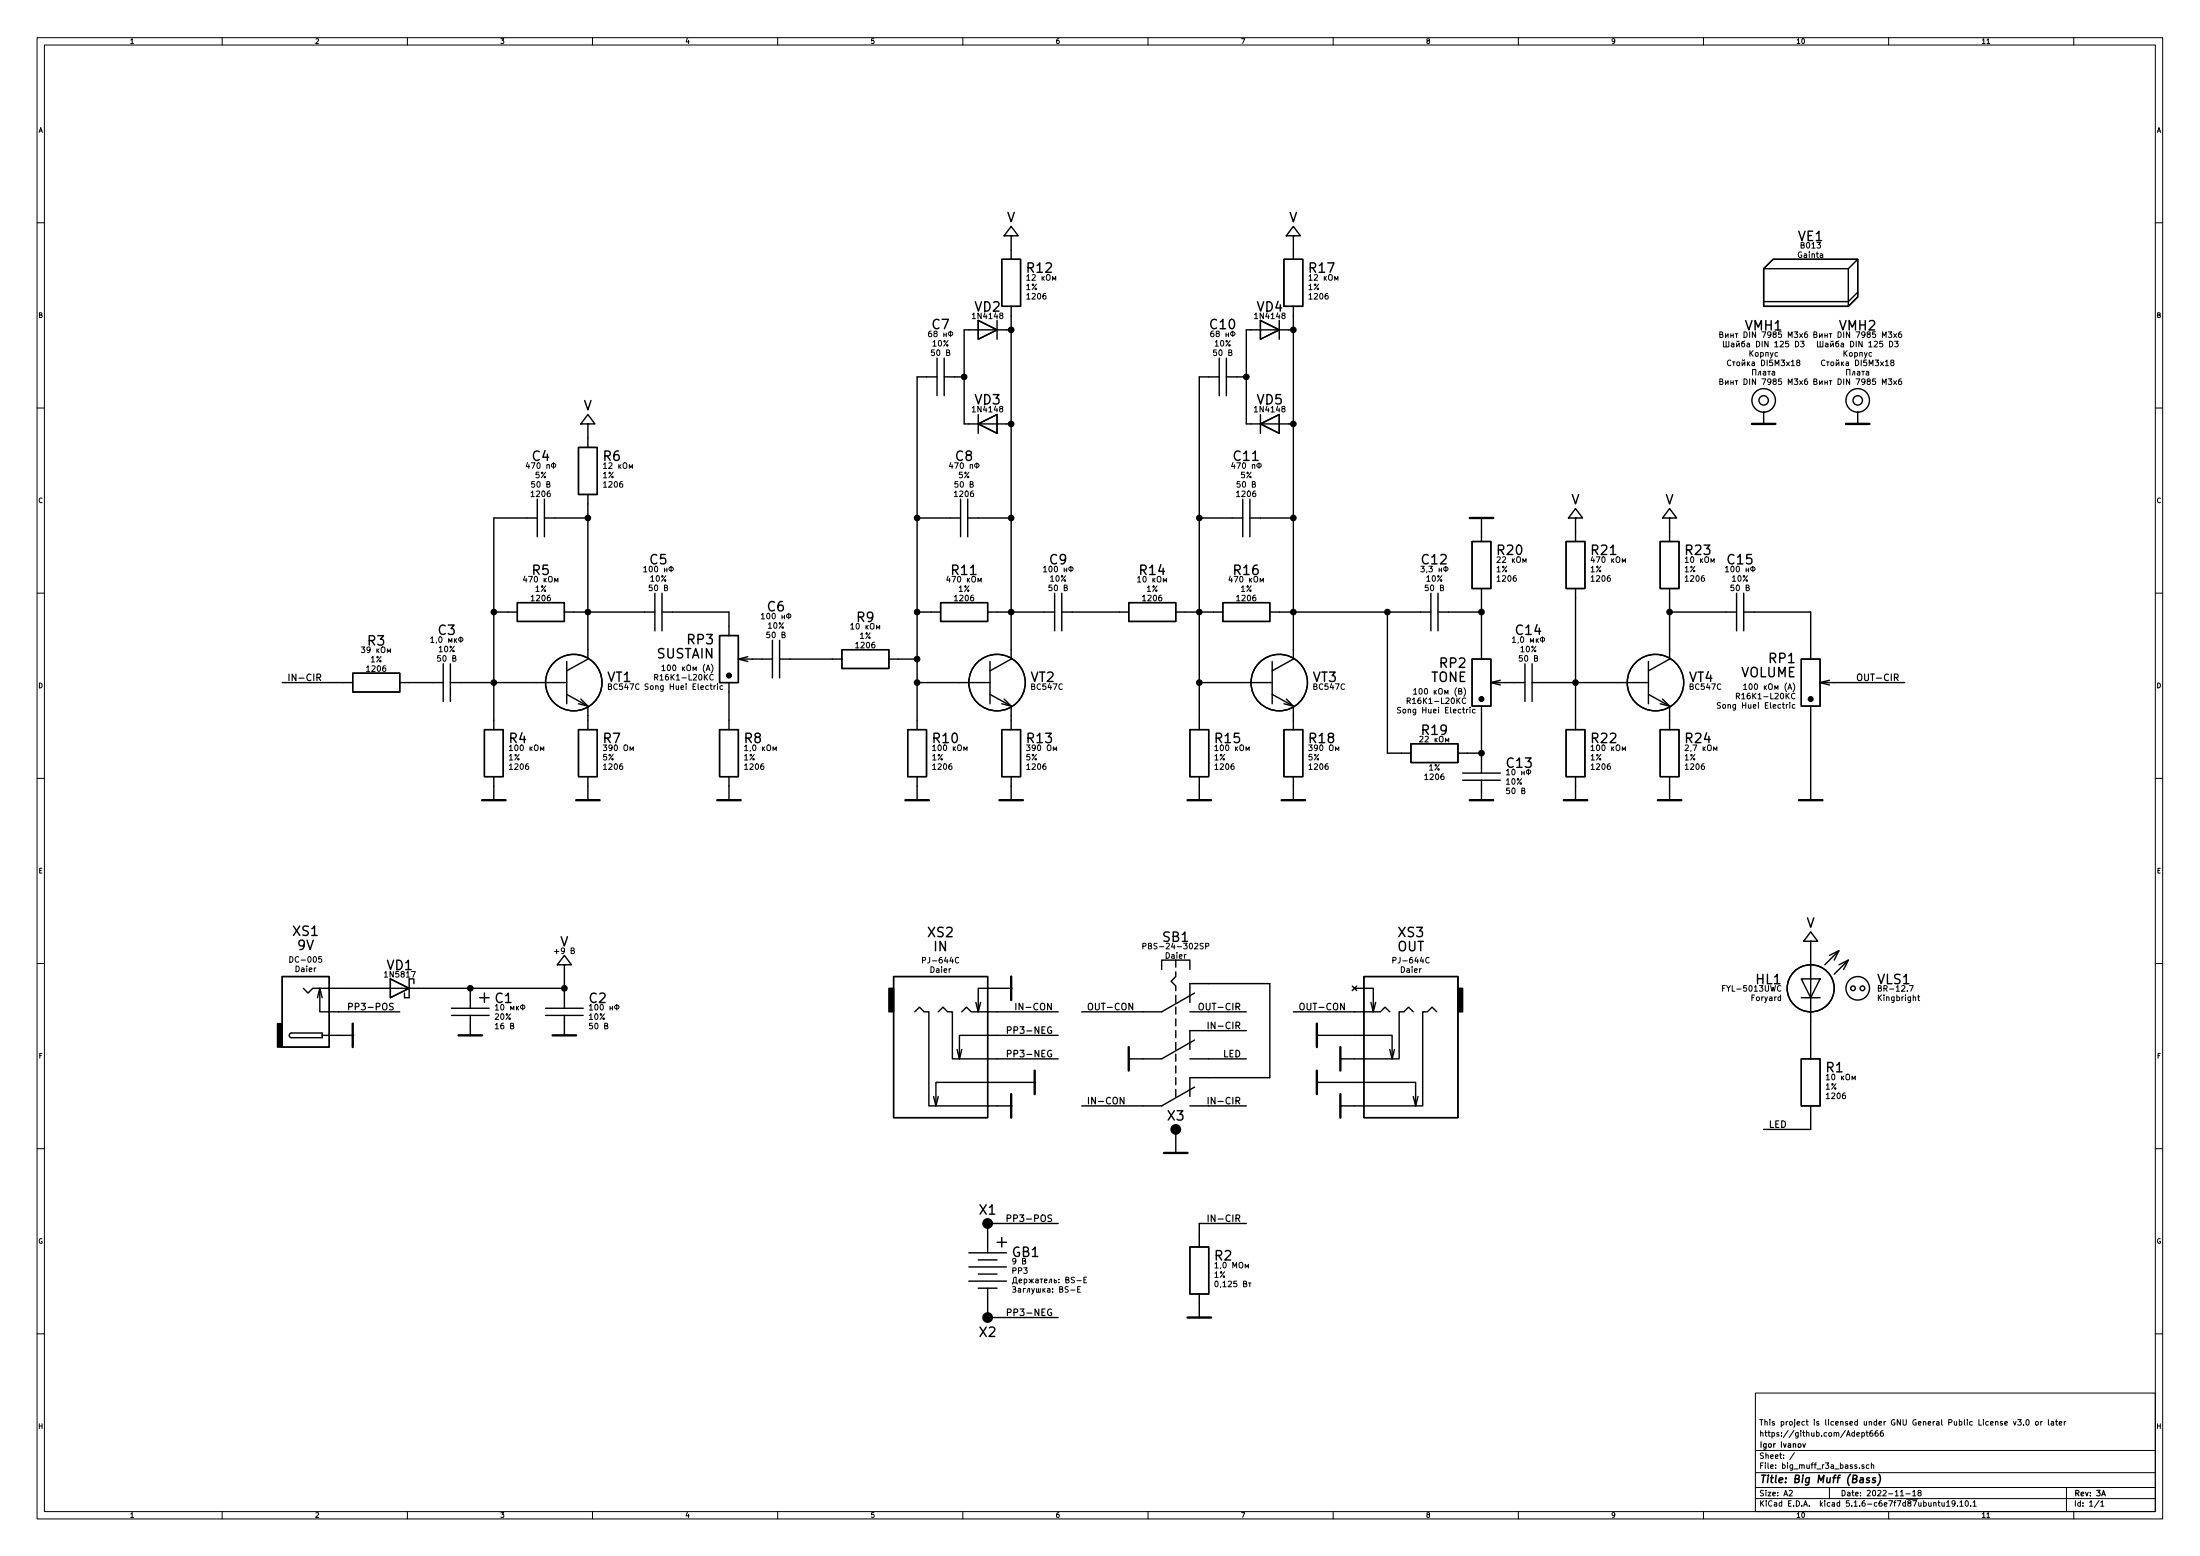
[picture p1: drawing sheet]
<svg xmlns="http://www.w3.org/2000/svg" width="594mm" height="420mm" viewBox="0 0 594 420" stroke-linecap="round" stroke-linejoin="round" font-family="sans-serif">
<g fill="none" stroke="#000" stroke-width=".27">
<path d="M10 10.2h574v400h-574zM12 12.2h570v396h-570zM60 10.2v2M110 10.2v2M160 10.2v2M210 10.2v2M260 10.2v2M310 10.2v2M360 10.2v2M410 10.2v2M460 10.2v2M510 10.2v2"/>
<path d="M536.5 11.8h.8M560 10.2v2M10 60.2h2M277.3 74.6l.4-.4v1.5M277.3 75.7h.8M278.7 74.3l.6-.1 .3 .4-1 1.1h1M282.6 74.4l.3-.2 .6 .2 .1 .8a.51 .51 0 0 1-.5 .5 .51 .51 0 0 1-.6-.5zM284.2 75.7v-1l.5 .8 .4-.8v1M353.5 74.6l.4-.4v1.5M353.5 75.7h.8M354.9 74.3l.6-.1 .3 .4-1 1.1h1M358.8 74.4l.3-.2 .6 .2 .1 .8a.51 .51 0 0 1-.5 .5 .51 .51 0 0 1-.6-.5z"/>
<path d="M360.4 75.7v-1l.5 .8 .4-.8v1M582 60.2h2M251.5 89.4l-.5 .1-.2 .3-.1 .8 .3 .3 .5-.1v-.8h-.5l-.3 .3M252.3 94.5h-.7l-.1 .7 .7-.1 .1 .8-.2 .1-.6-.1M253.1 94.6l.2-.1a.81 .81 0 0 1 .5 .7 .81 .81 0 0 1-.5 .8l-.4-.6zM254.9 90.4h.6M255.5 89.9v1M255.6 95.2l.7-.1v-.5l-.7-.1v1.5h.6l.3-.5-.4-.3M256.7 89.4v1.5M327.7 89.4l-.5 .1-.2 .3-.1 .8 .3 .3 .5-.1v-.8h-.5l-.3 .3M328.5 94.5h-.7l-.1 .7 .7-.1 .1 .8-.2 .1-.6-.1M329.3 94.6l.2-.1a.81 .81 0 0 1 .5 .7 .81 .81 0 0 1-.5 .8l-.4-.6z"/>
<path d="M331.1 90.4h.6M331.7 89.9v1M331.8 95.2l.7-.1v-.5l-.7-.1v1.5h.6l.3-.5-.4-.3M332.9 89.4v1.5M464.4 90.3l.7-.1v-.5l-.7-.1v1.5h.6l.3-.5-.4-.3M465.4 92.1v1.6h1.5v-1.6M465.9 90.1v1l.7-1v1M466.1 92.1v1.6M467.4 97.3a.68 .68 0 0 0-1 .7 .68 .68 0 0 0 1 .6M467.4 90.6h.6M467.4 90.1v1M467.6 92.7h.5l.1 1"/>
<path d="M467.8 97.7h.8M468 90.1v1M468.2 97.7v1M468.2 93l-.7 .3 .2 .4 .5-.1M468.9 92.7v1l.8-1v1M469 92.1l.2 .2 .4-.2M469.1 97.9h.6l-.1 .8-.5-.1zM470.4 97.7v1l.8-1v1M470.5 97.1l.2 .2 .4-.2M471.1 92.1l-.6 .2-.2 .2 .1 1 .6 .1v-.8h-.7M472.5 94.7v1.5M472.7 95.3l.7 .9"/>
<path d="M473.4 94.7l-.9 .8M474.1 95.3h.6l-.1 .8h-.5zM475.4 95.3l.5-.1 .3 .3-.2 .6h-.6M475.4 95.2v1.5M476.8 96.2v-1h.7v1M478.1 95.2l.3 1M478.8 95.2l-.5 1.4-.2 .1M480 95.3l-.4-.1-.3 .3 .1 .6h.6M482.4 97.7l.8 1M483 92.1h-.8l-.1 .8 .8-.1 .1 .7-.3 .2-.6-.2M483.2 97.7l-.8 1M483.7 97.7l.4-.5v1.5"/>
<path d="M483.7 98.7h.9M484.5 89.6h.9l-.5 .6 .5 .1v.7l-.2 .1-.7-.1M484.8 92.1a.77 .77 0 0 1 .9 .8 .77 .77 0 0 1-.9 .8zM485.4 97.9l-.2-.3v-.3h.7v.5l-.5 .1-.2 .3 .2 .5h.5l.1-.3-.3-.5M486 90.1l.8 1M486.2 92.1h1l-.5 .6 .4 .2v.6l-.2 .2-.7-.2M486.8 90.1l-.8 1M488 89.6l-.5 .1-.2 1.1 .3 .3 .5-.1-.1-.8h-.4l-.3 .3M489.8 90.3l.7-.1v-.5l-.7-.1v1.5h.6l.3-.5-.4-.3M490.8 92.1v1.6h1.5v-1.6M491.3 90.1v1l.7-1v1M491.5 92.1v1.6"/>
<path d="M492.8 97.3a.68 .68 0 0 0-1 .7 .68 .68 0 0 0 1 .6M492.8 90.6h.6M492.8 90.1v1M493 92.7h.5l.1 1M493.2 97.7h.8M493.4 90.1v1M493.6 97.7v1M493.6 93l-.7 .3 .2 .4 .5-.1M494.3 92.7v1l.8-1v1M494.4 92.1l.2 .2 .4-.2M494.5 97.9h.6l-.1 .8-.5-.1zM495.8 97.7v1l.8-1v1"/>
<path d="M495.9 97.1l.2 .2 .4-.2M496.5 92.1l-.6 .2-.2 .2 .1 1 .6 .1v-.8h-.7M497.9 94.7v1.5M498.1 95.3l.7 .9M498.8 94.7l-.9 .8M499.5 95.3h.6l-.1 .8h-.5zM500.8 95.3l.5-.1 .3 .3-.2 .6h-.6M500.8 95.2v1.5M502.2 96.2v-1h.7v1M503.5 95.2l.3 1M504.2 95.2l-.5 1.4-.2 .1M505.4 95.3l-.4-.1-.3 .3 .1 .6h.6"/>
<path d="M507.8 97.7l.8 1M508.4 92.1h-.8l-.1 .8 .8-.1 .1 .7-.3 .2-.6-.2M508.6 97.7l-.8 1M509.1 97.7l.4-.5v1.5M509.1 98.7h.9M509.9 89.6h.9l-.5 .6 .5 .1v.7l-.2 .1-.7-.1M510.2 92.1a.77 .77 0 0 1 .9 .8 .77 .77 0 0 1-.9 .8zM510.8 97.9l-.2-.3v-.3h.7v.5l-.5 .1-.2 .3 .2 .5h.5l.1-.3-.3-.5M511.4 90.1l.8 1M511.6 92.1h1l-.5 .6 .4 .2v.6l-.2 .2-.7-.2M512.2 90.1l-.8 1M513.4 89.6l-.5 .1-.2 1.1 .3 .3 .5-.1-.1-.8h-.4l-.3 .3"/>
<path d="M10 110.2h2M464.4 103l.7-.1v-.5l-.7-.1v1.5h.6l.3-.5-.4-.3M465.9 102.8v1l.7-1v1M467.4 102.8v1M467.4 103.3h.6M468 102.8v1M473.3 101.3v-1.5h.8v1.5M474.7 101.3l.5-1h.2v1M476.2 100.3h.6v1M476.8 100.6l-.7 .3 .2 .4 .5-.1M477.3 100.3h.8M477.7 100.3v1"/>
<path d="M478.6 100.3h.5l.1 1M479.2 100.6l-.7 .3 .2 .4 .5-.1M484.5 102.3h.9l-.5 .6 .5 .1v.7l-.2 .1-.7-.1M486 102.8l.8 1M486.8 102.8l-.8 1M488 102.3l-.5 .1-.2 1.1 .3 .3 .5-.1-.1-.8h-.4l-.3 .3M489.8 103l.7-.1v-.5l-.7-.1v1.5h.6l.3-.5-.4-.3M491.3 102.8v1l.7-1v1M492.8 103.3h.6M492.8 102.8v1M493.4 102.8v1M498.7 101.3v-1.5h.8v1.5"/>
<path d="M500.1 101.3l.5-1h.2v1M501.6 100.3h.6v1M502.2 100.6l-.7 .3 .2 .4 .5-.1M502.7 100.3h.8M503.1 100.3v1M504 100.3h.5l.1 1M504.6 100.6l-.7 .3 .2 .4 .5-.1M509.9 102.3h.9l-.5 .6 .5 .1v.7l-.2 .1-.7-.1M511.4 102.8l.8 1M512.2 102.8l-.8 1M513.4 102.3l-.5 .1-.2 1.1 .3 .3 .5-.1-.1-.8h-.4l-.3 .3M582 110.2h2"/>
<path d="M142.4 124.9l-.3 1.1h.9M142.8 125.5v1M144.3 130h-.7l-.1 .8 .8-.1v.7l-.2 .2-.6-.2M145.1 130.2l.2-.2a.81 .81 0 0 1 .6 .8 .81 .81 0 0 1-.6 .8l-.3-.6zM147.7 126.5v-1h.6v1M147.7 130.8l.6-.1 .1-.5-.7-.2v1.6h.6l.2-.5-.3-.3M149.5 125v1.5M163 125.4l.4-.4v1.5M163 126.5h.8M164.4 125.1l.6-.1 .3 .4-1 1.1h1M168.3 125.2l.3-.2 .6 .2 .1 .8a.51 .51 0 0 1-.5 .5 .51 .51 0 0 1-.6-.5zM169.9 126.5v-1l.5 .8 .4-.8v1"/>
<path d="M256.7 124.9l-.3 1.1h.9M257.1 125.5v1M258.6 130h-.7l-.1 .8 .8-.1v.7l-.2 .2-.6-.2M259.4 130.2l.2-.2a.81 .81 0 0 1 .6 .8 .81 .81 0 0 1-.6 .8l-.3-.6zM262 126.5v-1h.6v1M262 130.8l.6-.1 .1-.5-.7-.2v1.6h.6l.2-.5-.3-.3M263.8 125v1.5M332.9 124.9l-.3 1.1h.9M333.3 125.5v1M334.8 130h-.7l-.1 .8 .8-.1v.7l-.2 .2-.6-.2M335.6 130.2l.2-.2a.81 .81 0 0 1 .6 .8 .81 .81 0 0 1-.6 .8l-.3-.6zM338.2 126.5v-1h.6v1"/>
<path d="M338.2 130.8l.6-.1 .1-.5-.7-.2v1.6h.6l.2-.5-.3-.3M340 125v1.5M141.7 155.6l-.3 1.1h.9M142.1 156.2v1M142.7 155.6h1.1l-.7 1.6M148.2 155.8l.3-.2a.53 .53 0 0 1 .6 .6v.5a.51 .51 0 0 1-.8 .4l-.2-.4zM149.8 157.2v-1l.4 .7 .4-.7v1M173.8 153.3l.5-.4v1.5M173.8 154.4h.9M176.1 158h-.7l-.1 .7 .7-.1 .1 .8-.2 .1-.6-.1M176.9 158.1l.2-.1a.81 .81 0 0 1 .5 .7 .81 .81 0 0 1-.5 .8l-.4-.6zM179.4 158.7l.7-.1v-.5l-.7-.1v1.5h.6l.3-.5-.4-.3"/>
<path d="M179.4 153.9h.7M180.1 153.4v1M181.2 152.9v1.5M256 155.6l-.3 1.1h.9M256.4 156.2v1M257 155.6h1.1l-.7 1.6M262.5 155.8l.3-.2a.53 .53 0 0 1 .6 .6v.5a.51 .51 0 0 1-.8 .4l-.2-.4zM264.1 157.2v-1l.4 .7 .4-.7v1M281.8 153.3l.4-.4v1.5M281.8 154.4h.9M284 158h-.7l-.1 .7 .8-.1v.8l-.2 .1-.6-.1M284.8 158.1l.2-.1a.81 .81 0 0 1 .6 .7 .81 .81 0 0 1-.6 .8l-.3-.6z"/>
<path d="M287.4 158.7l.6-.1 .1-.5-.7-.1v1.5h.6l.2-.5-.3-.3M287.4 153.9h.6M288 153.4v1M289.2 152.9v1.5M307.2 156.1l.4-.5v1.6M307.2 157.2h.9M308.8 155.8l.2-.2a.81 .81 0 0 1 .5 .8 .81 .81 0 0 1-.5 .8l-.4-.6zM312.5 155.8l.4-.2 .5 .2 .1 .9a.51 .51 0 0 1-.5 .5 .51 .51 0 0 1-.5-.5zM314.1 157.2v-1l.5 .7 .4-.7v1M332.2 155.6l-.3 1.1h.9M332.6 156.2v1M333.2 155.6h1.1l-.7 1.6"/>
<path d="M338.7 155.8l.3-.2a.53 .53 0 0 1 .6 .6v.5a.51 .51 0 0 1-.8 .4l-.2-.4zM340.3 157.2v-1l.4 .7 .4-.7v1M383.7 152.9h.9l-.5 .6 .5 .1v.7l-.3 .1-.6-.1M385.6 158h-.7l-.1 .7 .8-.1v.8l-.2 .1-.6-.1M386.4 158.1l.2-.1a.81 .81 0 0 1 .6 .7 .81 .81 0 0 1-.6 .8l-.3-.6zM388.6 153.9h.7M389 158.7l.6-.1 .1-.5-.7-.1v1.5h.6l.2-.5-.3-.3M389.3 153.4v1M390.4 152.9v1.5M404.3 150.5l.6-.1 .2 .4-.9 1.1h.9M405.7 150.5l.6-.1 .3 .4-1 1.1h1M409.6 150.6l.3-.2 .6 .2 .1 .8a.51 .51 0 0 1-.5 .5 .51 .51 0 0 1-.6-.5z"/>
<path d="M411.2 151.9v-1l.5 .8 .4-.8v1M430 150.3l-.4 1.1h1M430.4 150.9v1M431 150.4h1.1l-.7 1.5M436.5 150.6l.3-.2a.53 .53 0 0 1 .6 .5v.5a.51 .51 0 0 1-.8 .4l-.2-.4zM438.1 151.9v-1l.4 .8 .4-.8v1M455.1 150.8l.4-.4v1.5M455.1 151.9h.8M456.7 150.5l.2-.1a.81 .81 0 0 1 .5 .7 .81 .81 0 0 1-.5 .8l-.4-.6zM460.4 150.6l.3-.2 .6 .2 .1 .8a.51 .51 0 0 1-.5 .5 .51 .51 0 0 1-.6-.5zM462 151.9v-1l.5 .8 .4-.8v1M465.9 153.3l.5-.4v1.5"/>
<path d="M465.9 154.4h.9M468.2 158h-.7l-.1 .7 .7-.1 .1 .8-.2 .1-.6-.1M469 158.1l.2-.1a.81 .81 0 0 1 .5 .7 .81 .81 0 0 1-.5 .8l-.4-.6zM471.5 158.7l.7-.1v-.5l-.7-.1v1.5h.6l.3-.5-.4-.3M471.5 153.9h.7M472.2 153.4v1M473.3 152.9v1.5M10 160.2h2M97.6 174.7h.9l-.5 .6 .4 .1v.7l-.2 .1-.6-.1M99.9 175.3l-.2 .3h-.5v-.8l.5-.1 .2 .3-.2 1.1-.5 .1M103 174.9l.3-.2 .6 .2v.8a.51 .51 0 0 1-.5 .5 .51 .51 0 0 1-.5-.5zM104.6 176.2v-1l.4 .8 .5-.8v1"/>
<path d="M116.3 172.4l.4-.5v1.6M116.3 173.5h.9M117.9 173.4l-.1 .3M118.9 177h-.7l-.1 .7h.8v.7l-.2 .2-.6-.2M119.7 177.2l.2-.2a.81 .81 0 0 1 .6 .8 .81 .81 0 0 1-.6 .8l-.3-.6zM122.3 177.7h.6l.1-.5-.7-.2v1.6h.6l.2-.6-.3-.3M122.8 172.5v1M122.9 172.9l.4 .6M123.3 172.5l-.5 .5M124.4 171.9v1.6M180.3 179.7l.2-.1a.81 .81 0 0 1 .6 .7 .81 .81 0 0 1-.6 .8l-.3-.6zM190.3 179.3a1.78 1.78 0 0 0 0 2.4"/>
<path d="M192.1 179.3a1.7 1.7 0 0 1 0 2.4M205.6 166l.4-.4v1.5M205.6 167.1h.9M207.8 170.7h-.7l-.1 .7 .8-.1v.8l-.2 .1-.6-.1M208.6 170.8l.2-.1a.81 .81 0 0 1 .6 .7 .81 .81 0 0 1-.6 .8l-.3-.6zM211.2 171.4l.6-.1 .1-.5-.7-.1v1.5h.6l.2-.5-.3-.3M211.2 166.6h.6M211.8 166.1v1M213 165.6v1.5M229.7 168.8l.4-.5v1.6M229.7 169.9h.9M231.3 168.5l.2-.2a.81 .81 0 0 1 .5 .8 .81 .81 0 0 1-.5 .8l-.3-.6z"/>
<path d="M235.1 168.5l.3-.2 .6 .2v.9a.51 .51 0 0 1-.5 .5 .51 .51 0 0 1-.5-.5zM236.7 169.9v-1l.4 .7 .4-.7v1M408.4 172.4l.4-.5v1.6M408.4 173.5h.9M410 173.4l-.1 .3M411 177h-.7l-.1 .7h.8v.7l-.2 .2-.6-.2M411.8 177.2l.2-.2a.81 .81 0 0 1 .6 .8 .81 .81 0 0 1-.6 .8l-.3-.6zM414.4 177.7h.6l.1-.5-.7-.2v1.6h.6l.2-.6-.3-.3M414.9 172.5v1M415 172.9l.4 .6M415.4 172.5l-.5 .5M416.5 171.9v1.6"/>
<path d="M582 160.2h2M175 184.7h-.7l-.1 .5a.63 .63 0 0 1 .8 .8l-.8 .1M176.8 182.9l.7-.1 .1-.6-.8-.1v1.5M178.7 180l.5-.4v1.5M178.7 181.1h.9M190.7 181.1l.5-1.5 .5 1.5M190.9 180.7h.7M192.6 182.2a.68 .68 0 0 0-1 .7 .68 .68 0 0 0 1 .6M193.8 184.6v.2M193.8 185.2v1M195.1 185.2h-.4l-.3 .2 .2 .7h.5M378.2 191.1h-.7l-.1 .5a.63 .63 0 0 1 .8 .8h-.8"/>
<path d="M380 189.2h.7l.1-.6-.8-.1v1.5M381.7 186.4l.5-.5v1.5M381.7 187.4h.9M383.3 186l.2-.1a.81 .81 0 0 1 .6 .8 .81 .81 0 0 1-.6 .7l-.3-.5zM383.4 198.9l.6-.1 .3 .5-1 1h1M384.8 198.9l.6-.1 .3 .5-.9 1h.9M388.7 199l.4-.2 .5 .2 .1 .8a.51 .51 0 0 1-.5 .6 .51 .51 0 0 1-.5-.6zM393.3 185.7a1.7 1.7 0 0 0 0 2.3M393.9 186.6l.7-.1v-.5l-.7-.1v1.5h.6l.3-.5-.4-.3M395.3 185.7a1.78 1.78 0 0 1 0 2.3M395.8 188.6a.68 .68 0 0 0-1 .6 .68 .68 0 0 0 1 .6M397 191v.1"/>
<path d="M397 191.5v1M398.3 191.6l-.4-.1-.3 .3 .2 .6h.5M464.6 189.8h-.7l-.1 .5a.63 .63 0 0 1 .7 .8l-.8 .1M468.9 188l.7-.1 .1-.6-.8-.1v1.5M470.8 185.1l.5-.5v1.6M470.8 186.2h.9M472.4 184.8l.2-.2a.81 .81 0 0 1 .6 .8 .81 .81 0 0 1-.6 .8l-.3-.6zM482.4 184.4a1.78 1.78 0 0 0 0 2.4M482.8 186.2l.5-1.6 .5 1.6M483 185.7h.7M483.3 189.7v.2M483.3 190.2v1.1"/>
<path d="M484.2 184.4a1.7 1.7 0 0 1 0 2.4M484.7 187.3a.68 .68 0 0 0-1 .6 .68 .68 0 0 0 1 .7M484.7 190.3l-.4-.1-.3 .3 .1 .7h.6M10 210.2h2M137.5 201.6l.5-.4v1.5M137.5 202.7h.9M139.1 201.3l.3-.1a.81 .81 0 0 1 .5 .7 .81 .81 0 0 1-.5 .8l-.4-.6zM144.4 201.4l.3-.2a.53 .53 0 0 1 .6 .5v.5a.51 .51 0 0 1-.8 .4l-.2-.4zM146 202.7v-1l.4 .8 .4-.8v1M162.9 201.2h.9l-.5 .5 .5 .2v.6l-.3 .2-.6-.2M168.6 201.4l.2-.2a.53 .53 0 0 1 .7 .5v.5a.51 .51 0 0 1-.5 .5 .51 .51 0 0 1-.5-.5zM170.1 202.7v-1l.5 .8 .4-.8v1"/>
<path d="M201.1 201.6l.4-.4v1.5M201.1 202.7h.8M202.6 202.6l-.1 .3M207.2 201.4l.2-.2a.53 .53 0 0 1 .7 .5v.5a.51 .51 0 0 1-.5 .5 .51 .51 0 0 1-.5-.5zM208.7 202.7v-1l.5 .8 .4-.8v1M251.8 201.6l.5-.4v1.5M251.8 202.7h.9M253.4 201.3l.3-.1a.81 .81 0 0 1 .5 .7 .81 .81 0 0 1-.5 .8l-.4-.6zM258.7 201.4l.3-.2a.53 .53 0 0 1 .6 .5v.5a.51 .51 0 0 1-.8 .4l-.2-.4zM260.3 202.7v-1l.4 .8 .4-.8v1M277.2 201.2h.9l-.5 .5 .5 .2v.6l-.3 .2-.6-.2M282.9 201.4l.2-.2a.53 .53 0 0 1 .7 .5v.5a.51 .51 0 0 1-.5 .5 .51 .51 0 0 1-.5-.5z"/>
<path d="M284.4 202.7v-1l.5 .8 .4-.8v1M328 201.6l.5-.4v1.5M328 202.7h.9M329.6 201.3l.3-.1a.81 .81 0 0 1 .5 .7 .81 .81 0 0 1-.5 .8l-.4-.6zM334.9 201.4l.3-.2a.53 .53 0 0 1 .6 .5v.5a.51 .51 0 0 1-.8 .4l-.2-.4zM336.5 202.7v-1l.4 .8 .4-.8v1M353.4 201.2h.9l-.5 .5 .5 .2v.6l-.3 .2-.6-.2M359.1 201.4l.2-.2a.53 .53 0 0 1 .7 .5v.5a.51 .51 0 0 1-.5 .5 .51 .51 0 0 1-.5-.5zM360.6 202.7v-1l.5 .8 .4-.8v1M390.3 200.3v-1l.5 .8 .4-.8v1M406.8 208.1l.4-.4v1.5M406.8 209.2h.9"/>
<path d="M407.6 212.8h-.7l-.1 .7 .7-.1 .1 .8-.2 .1-.6-.1M408.4 212.9l.2-.1a.81 .81 0 0 1 .5 .8 .81 .81 0 0 1-.5 .7l-.3-.6zM410.9 208.7h.7M410.9 213.5l.7-.1 .1-.5-.8-.1v1.5h.6l.3-.5-.3-.3M411.6 208.2v1M412.7 207.7v1.5M429.6 201.6l.5-.4v1.5M429.6 202.7h.9M431.2 201.3l.3-.1a.81 .81 0 0 1 .5 .7 .81 .81 0 0 1-.5 .8l-.4-.6zM436.5 201.4l.3-.2a.53 .53 0 0 1 .6 .5v.5a.51 .51 0 0 1-.8 .4l-.2-.4zM438.1 202.7v-1l.4 .8 .4-.8v1M455.1 201.3l.5-.1 .3 .4-.9 1.1h.9"/>
<path d="M456.6 202.6l-.1 .3M461.2 201.4l.2-.2a.53 .53 0 0 1 .7 .5v.5a.51 .51 0 0 1-.5 .5 .51 .51 0 0 1-.5-.5zM462.7 202.7v-1l.5 .8 .4-.8v1M582 210.2h2M78.3 258.3a.77 .77 0 0 1 .8 .8 .77 .77 0 0 1-.8 .7zM86.8 258.3h-.7l-.1 .7 .7-.1 .1 .8-.2 .1-.6-.1M149.7 256.9h1.2M154.2 256.7l.8-.1v-.5l-.8-.1v1.5h.6l.3-.5-.4-.3M249.1 259.3l.7-.1 .1-.6-.8-.1v1.5M258.9 258.6a.68 .68 0 0 0-.9 .7 .68 .68 0 0 0 .9 .6M308.6 255.5l.7-.1 .1-.6-.8-.1v1.5M325.6 255.5l.7-.1 .1-.6-.8-.1v1.5"/>
<path d="M376.1 259.3l.8-.1v-.6l-.8-.1v1.5M385.9 258.6a.68 .68 0 0 0-.9 .7 .68 .68 0 0 0 .9 .6M10 260.2h2M133.8 271.6l.4-.4v1.5M133.8 276.7l.4-.4v1.5M133.8 272.7h.8M133.8 277.8h.8M135.4 271.3l.2-.1a.81 .81 0 0 1 .5 .8 .81 .81 0 0 1-.5 .7l-.4-.5zM135.9 276.3h-.3l-.3 .3-.1 .9 .3 .3 .5-.1-.1-.8h-.4l-.3 .3M137.9 277l.7-.1v-.5l-.7-.1v1.5h.6l.3-.5-.4-.3M139.5 271.7v1M139.6 272.2l.5 .5"/>
<path d="M140.1 271.7l-.6 .6M141.1 271.2v1.5M159.2 271.6l.4-.4v1.5M159.2 272.7h.8M159.9 276.3h-.7v.7l.7-.1v.8l-.2 .1-.5-.1M160.8 276.4l.2-.1a.81 .81 0 0 1 .5 .8 .81 .81 0 0 1-.5 .7l-.4-.6zM163.3 277l.7-.1v-.5l-.7-.1v1.5h.6l.3-.5-.4-.3M164.7 272.2h.7M165.4 271.7v1M166.5 271.2v1.5M465.2 266.8h.5M465.9 266.1h-.7v1.6"/>
<path d="M480.9 266.3a.68 .68 0 0 0-1 .6 .68 .68 0 0 0 1 .6M507.2 266.8l.7-.1v-.4l-.7-.2v1.6h.6l.3-.6-.4-.3M515.6 266.1h1l-.6 1.6M517.8 269.2h.6M518 268.7v1.3l.4 .2M582 260.2h2M493.2 290.5l.4-.4v1.5M493.2 291.6h.8M494.8 290.2l.2-.1a.81 .81 0 0 1 .5 .7 .81 .81 0 0 1-.5 .8l-.4-.6zM498.5 290.3l.3-.2 .6 .2 .1 .8a.51 .51 0 0 1-.5 .5 .51 .51 0 0 1-.6-.5zM500.1 291.6v-1l.5 .8 .4-.8v1M10 310.2h2"/>
<path d="M582 310.2h2M273.4 346.8v-.4h1.3v.4M273.5 347.5h.7v.3l-.2 .3 .3 .3-.3 .5h-.5M273.6 346.4l.1-1.2 .3-.3h.4v1.5M273.7 348.1h.3M274.3 340.4l-.3 .3h-.4l-.1-.8 .5-.1 .3 .3-.1 .8-.3 .4h-.3M275 348h.5l.1 .9M275.2 345.9l.7-.2-.1-.2-.4-.1-.2 .2 .1 .7h.5M275.6 348.3l-.7 .3 .2 .3h.5M276.1 340.5l.8-.1v-.5l-.8-.1v1.5h.6l.3-.5-.4-.3M276.6 345.5l.4-.1 .3 .3-.2 .6h-.5M276.6 345.4v1.5"/>
<path d="M276.9 347.9h-.5v1M277.3 348.9l.5-1h.2v1M277.9 345.4l.6 .6 .5-.6M278.4 345.9l-.5 .5M278.5 345.4v1M278.5 345.9l.5 .5M278.6 347.9l.4 1M279.3 347.9l-.5 1.4-.2 .1M279.7 345.5h.6v.9M280.3 345.7l-.7 .3 .2 .4 .5-.1M286.2 348.1l.7-.1v-.5l-.7-.1v1.5h.5l.3-.5-.3-.3M287.8 345.6l.7-.1v-.5l-.7-.1v1.5h.6l.3-.5-.4-.3"/>
<path d="M288.5 347.5h-.8v.5a.63 .63 0 0 1 .7 .8l-.8 .1M289.1 348.4h1.2M290.1 344.9h-.7l-.1 .6a.63 .63 0 0 1 .8 .7l-.8 .1M290.8 345.8h1.1M291 348.1h.5M291.7 347.4h-.7v1.5h.7M292.7 345.6h.5M293.4 344.9h-.7v1.5h.7M328.1 341.3l.4-.4v1.5M328.1 342.4h.8M328.2 346.1l.2-.2a.81 .81 0 0 1 .5 .8 .81 .81 0 0 1-.5 .8l-.3-.6zM329.6 342.3l-.1 .3"/>
<path d="M330.4 341l.2-.1a.81 .81 0 0 1 .5 .7 .81 .81 0 0 1-.5 .8l-.4-.6zM332.9 342.4v-1.5l.5 1.1 .5-1.1v1.5M334.7 341.1l.2-.2a.53 .53 0 0 1 .7 .5v.5a.51 .51 0 0 1-.5 .5 .51 .51 0 0 1-.5-.5zM335.8 346.7l.7-.2v-.4l-.7-.2v1.6h.6l.3-.5-.4-.3M336.2 342.4v-1l.5 .8 .4-.8v1M337.1 346.4h.7M337.5 346.4v1.1M10 360.2h2M474 376.2h108v32h-108zM582 360.2h2M474 397.7h108M474 391.7h108"/>
<path d="M484.6 392.2l-1.3 2M501.4 387.3l.7-.1v-.3l-.5-.1-.2 .2 .1 .7h.6M502.1 396.4v.1M502.8 386.9l.4-.1 .3 .3-.1 .6h-.6M502.8 386.8v1.5M503.3 395.6l-.3-.1-.2 .2v.3l.5 .1v.3h-.5M503.9 386.8h.6M504.1 386.3v1.3l.4 .2M504.7 395.6l-.4-.1-.3 .3v.6h.7M505.3 395.6h.6l.1 .9M505.3 395v1.5M505.6 386.3l-.4 .1-.2 .3-.1 .8 .3 .3 .5-.1-.1-.7-.4-.1-.3 .3"/>
<path d="M507 386.3l-.4 .1-.2 .3-.1 .8 .3 .3 .5-.1-.1-.7-.4-.1-.3 .3M508.5 386.3h-.3l-.4 .4-.1 .8 .4 .3 .4-.1v-.7l-.4-.1-.4 .3M541.4 384.3l.7-.1-.1-.3-.4-.1-.2 .2v.8h.6M543.7 383.8l.4 1 .3-1M544.9 383.3h.9l-.5 .6 .4 .1v.7h-.8M546.4 384.7v.1M547.2 383.5l.2-.2a.8 .8 0 0 1 .5 .8 .8 .8 0 0 1-.5 .7l-.3-.5zM549.7 384h.7v.7h-.7zM551.1 383.8v1M551.5 383.8l-.4 .3M553.1 383.3v1.3l.3 .2M553.9 383.9h.6l.1 .9"/>
<path d="M554.6 384.2l-.8 .3 .3 .3h.5M555.1 383.8h.5M555.3 383.3v1.3l.3 .2M556.1 384.3l.7-.1-.1-.3-.4-.1-.2 .2v.8h.6M557.4 383.8v1M557.9 383.8l-.5 .3M60 408.2v2M110 408.2v2M160 408.2v2M210 408.2v2M260 408.2v2M310 408.2v2"/>
<path d="M360 408.2v2M410 408.2v2M460 408.2v2M474 404.7h108M474 401.7h108M483.1 402.6l.6-.2 .3 .5-.9 1h.9M494 401.7v3M510 408.2v2M513.2 403.9h.8M514.7 403.4h1.1M516.5 402.9l.4-.5v1.5M516.5 403.9h.8"/>
<path d="M518.2 403.1l-.3-.3 .1-.2 .6-.1 .1 .4-.8 .5 .3 .5 .6-.3-.3-.5M522.2 405.9l.5-.1 .1 .9M523.3 405.7h.6M523.5 405.2v1.3l.4 .2M524.4 405.7l.1 .9h.5M525 405.7v1M525.7 405.7l.4-.5v1.5M525.7 406.7h.8M527.9 405.9l-.2 .3-.5-.1v-.7l.5-.2 .2 .3v.9l-.4 .3h-.3M528.6 406.6v.1M529.2 405.7l.5-.5v1.5M529.2 406.7h.9"/>
<path d="M530.8 405.4l.2-.2a.8 .8 0 0 1 .5 .8 .8 .8 0 0 1-.5 .7l-.3-.5zM532.2 406.6v.1M532.8 405.7l.4-.5v1.5M532.8 406.7h.9M536.5 409.7h.8M558 401.7v6.5M560 408.2v2M566.8 405.1l-1.2 2M567.3 405.7l.4-.5v1.5M567.3 406.7h.8"/>
<circle cx="256.7" cy="90.1" r=".57"/>
<circle cx="332.9" cy="90.1" r=".57"/>
<circle cx="149.5" cy="125.7" r=".56"/>
<circle cx="263.8" cy="125.7" r=".56"/>
<circle cx="340" cy="125.7" r=".56"/>
<circle cx="181.3" cy="153.6" r=".56"/>
<circle cx="289.2" cy="153.6" r=".56"/>
<circle cx="390.5" cy="153.6" r=".56"/>
<circle cx="473.4" cy="153.6" r=".56"/>
<circle cx="124.4" cy="172.7" r=".56"/>
<circle cx="213" cy="166.3" r=".56"/>
<circle cx="416.5" cy="172.7" r=".56"/>
<circle cx="412.8" cy="208.5" r=".57"/>
<circle cx="141.2" cy="272" r=".56"/>
<circle cx="166.6" cy="272" r=".56"/>
</g>
<g fill="none" stroke="#000" stroke-width=".3">
<path d="M85.6 182.9h.8l.2-.3-.1-.4-.9-.2v1.8M86 182.9l.6 .9M501.6 182.3l.4-.3 .5 .1a1.11 1.11 0 0 1-.2 1.7 .59 .59 0 0 1-.7-.6zM94.2 271.8h.8l.2-.3-.1-.4-.9-.2v1.8M272 278.2l.9-.1 .1-.7-1-.1v1.7M274.3 270.9v1.8M305.9 270.9v1.8l-1-1.8v1.8M323.8 271.2l.4-.3 .5 .1a1.11 1.11 0 0 1-.2 1.7 .59 .59 0 0 1-.7-.6zM326.2 276v1.8M363 270.9v1.8l-1-1.8v1.8M272 284.5h.9l.1-.7-1-.2v1.8M303.5 296.3v1.8l-1-1.8v1.8"/>
<path d="M326.2 296.3v1.8M272 329l.8-.1 .2-.2-.1-.5-.9-.1v1.7M326.2 328.1v1.7M272 354.4l.9-.1 .1-.7-1-.1v1.7M486.8 389.8l.4 1 .3-1M567.5 403.9l.5-1.5 .5 1.5"/>
</g>
<path d="M504.9 399.1l-.5-.1-.3 .3v.3l.7 .2-.1 .4h-.8M506.5 399.1l-.5-.1-.3 .3v.3l.7 .2-.1 .4h-.7M507.4 398.1a2.31 2.31 0 0 1-.4 3" fill="none" stroke="#000" stroke-width=".41"/>
<g fill="none" stroke="#000" stroke-width=".38">
<path d="M270.5 70h5.1v12.7h-5.1zM273 61.1l2 2.6h-3.9zM273 63.7v6.3M346.7 70h5.1v12.7h-5.1zM349.2 61.1l2 2.6h-3.9zM349.2 63.7v6.3M476.2 72.6l2.6-2.6h22.8v10.2l-2.5 2.5h-22.9zM476.2 72.6h22.9M499.1 72.6v10.1M501.6 78.9l-2.5 2.5h-22.9M501.6 70l-2.5 2.6M253 96.7v10.1"/>
<path d="M255 96.7v10.1M264.2 86.5l5 2.6-5 2.5zM269.2 86.5v5.1M273 89.1h-12.7v25.4h12.7M273 82.7v95.3l-5.7 3.1M329.2 96.7v10.1M331.2 96.7v10.1M340.4 86.5l5 2.6-5 2.5zM345.4 86.5v5.1M349.2 89.1h-12.7v25.4h12.7M349.2 82.7v95.3l-5.7 3.1M158.7 111.9l2 2.6h-3.9z"/>
<path d="M158.7 114.5v6.3M253 101.8h-5.4v95.2M255 101.8h5.3M264.2 114.5l5-2.6v5.1zM264.2 111.9v5.1M329.2 101.8h-5.4v95.2M331.2 101.8h5.3M340.4 114.5l5-2.6v5.1zM340.4 111.9v5.1M476.2 111.3v3.2M501.6 111.3v3.2M145.1 134.8v10.1"/>
<path d="M145.1 139.9h-11.8v57.1M147 134.8v10.1M147 139.9h11.7M156.2 120.8h5.1v12.7h-5.1zM158.7 133.5v44.5l-5.7 3.1M247.6 139.9h11.8M259.4 134.8v10.1M261.3 139.9h11.7M261.3 134.8v10.1M323.8 139.9h11.8M335.6 134.8v10.1M337.5 139.9h11.7"/>
<path d="M337.5 134.8v10.1M400 139.9v6.3M425.4 137.3l2 2.6h-3.9zM425.4 139.9v6.3M450.8 137.3l2 2.6h-3.9zM450.8 139.9v6.3M397.5 146.2h5.1v12.7h-5.1zM400 158.9v19.1M422.9 146.2h5.1v12.7h-5.1zM425.4 158.9v38.1M448.3 146.2h5.1v12.7h-5.1zM450.8 158.9v19.1l-5.7 3.1"/>
<path d="M119.7 179.2v10.2M121.6 179.2v10.2M133.3 165.3h6.4M139.7 162.7h12.7v5.1h-12.7zM152.4 165.3h24.4M153 178.6v11.4M176.8 160.2v10.1M178.8 165.3h18v6.3M178.8 160.2v10.1M194.3 171.6h5.1v12.7h-5.1zM199.4 178h9.2M201.9 177.3l-2.5 .7 2.5 .6"/>
<path d="M208.6 172.9v10.1M210.5 172.9v10.1M210.5 178h16.8M227.3 175.4h12.7v5.1h-12.7zM240 178h7.6M247.6 165.3h6.4M254 162.7h12.7v5.1h-12.7zM266.7 165.3h18.1M267.3 178.6v11.4M284.8 160.2v10.1M286.7 165.3h18.1M286.7 160.2v10.1"/>
<path d="M304.8 162.7h12.7v5.1h-12.7zM317.5 165.3h12.7M330.2 162.7h12.7v5.1h-12.7zM342.9 165.3h43.5M343.5 178.6v11.4M374.6 165.3v38.1h6.4M386.4 160.2v10.1M388.3 165.3h11.7M388.3 160.2v10.1M397.5 178h5.1v12.7h-5.1zM411.8 179.2v10.2M413.7 179.2v10.2"/>
<path d="M445.1 178.6v11.4M450.8 165.3h18.1M468.9 160.2v10.1M470.9 165.3h18v12.7M470.9 160.2v10.1M486.4 178h5.1v12.7h-5.1zM76.2 184.3h19M95.2 181.8h12.7v5.1h-12.7zM107.9 184.3h11.8M121.6 184.3h31.4M130.8 197h5.1v12.7h-5.1zM153 187.5l5.7 3.2"/>
<path d="M156.2 197h5.1v12.7h-5.1zM156.2 190l2.5 .7M156.8 188.8l1.9 1.9M158.7 190.7v6.3M194.3 197h5.1v12.7h-5.1zM196.8 184.3v12.7M245.1 197h5.1v12.7h-5.1zM247.6 184.3h19.7M267.3 187.5l5.7 3.2M270.5 197h5.1v12.7h-5.1zM270.5 190l2.5 .7M271.1 188.8l1.9 1.9"/>
<path d="M273 190.7v6.3M321.3 197h5.1v12.7h-5.1zM323.8 184.3h19.7M343.5 187.5l5.7 3.2M346.7 197h5.1v12.7h-5.1zM346.7 190l2.5 .7M347.3 188.8l1.9 1.9M349.2 190.7v6.3M400 190.7v18.1M402.6 184.3h9.2M405.1 183.7l-2.5 .6 2.5 .7M413.7 184.3h31.4"/>
<path d="M422.9 197h5.1v12.7h-5.1zM445.1 187.5l5.7 3.2M448.3 197h5.1v12.7h-5.1zM448.3 190l2.5 .7M448.9 188.8l1.9 1.9M450.8 190.7v6.3M488.9 190.7v25.4M491.5 184.3h22.8M494 183.7l-2.5 .6 2.5 .7M133.3 209.7v6.4M158.7 209.7v6.4M196.8 209.7v6.4"/>
<path d="M247.6 209.7v6.4M273 209.7v6.4M323.8 209.7v6.4M349.2 209.7v6.4M381 200.8h12.7v5.1h-12.7zM393.7 203.4h6.3M395 210.7h10.1M395 208.8h10.1M400 210.7v5.4M425.4 209.7v6.4M450.8 209.7v6.4M152.4 258l1.9 2.5h-3.8z"/>
<path d="M317.5 259.2v2M488.9 251.6l2 2.6h-3.9zM488.9 254.2v31.7M494 258l2.6-1.3-1.3 2.5M496.6 256.7l-3.8 3.8M499.1 259.2l-3.8 3.9M76.2 263.7h12.7v19h-12.7zM78.3 279.1l.3-.2h8.4v1.3h-8.4l-.4-.4zM81.9 266.9l1.3 1.2 1.3-1.2h67.9M85.7 269.4l.7-2.5 .6 2.5M86.4 266.9v6.3h21.5M87 279.6h8.2"/>
<path d="M105.4 264.3l5.1 2.6-5.1 2.5zM111.8 265.6v-1.3h-1.3v5.1h-1.3v-1.3M121.9 274.2h10.2M121.9 272.3h10.2M127 266.9v5.4M127 274.2v5.4M129.5 269.4h2.6M130.8 268.1v2.6M147.3 274.2h10.2M147.3 272.3h10.2M152.4 260.5v11.8M152.4 274.2v5.4"/>
<path d="M241.3 263.7h25.4v38.1h-25.4zM247 273.2l1.3-1.3 1.3 1.3h1.2v25.4h22.2M253.4 273.2l1.2-1.3 1.3 1.3h1.3v12.7h28.5M259.7 273.2l1.3-1.3 1.3 1.3h23.4M263.5 270.7l.7 2.5 .6-2.5M273 266.9h-8.8v6.3M285.7 279.6h-26.6v6.3M313.7 261.8v-2.6h7.6v2.6M317.5 262.4v1.3l-1.3 1.3 1.3 1.2v1.3M317.5 268.8v1.9M317.5 271.9v2M317.5 275.1v1.9"/>
<path d="M317.5 278.3v1.9M321.3 273.2h15.2M321.3 270.7v-5.1h21.6v25.4h-21.6v5.1M322.6 268.1l-8.9 5.1h-21.6M336.5 278.3h-15.2v5.1M349.2 273.2h23.5l1.3-1.3 1.3 1.3M355.6 279.6h20.3v6.3M365.2 266.3l1.2 1.2M365.8 266.9h5v6.3M366.4 266.3l-1.2 1.2M368.3 263.7h25.4v38.1h-25.4zM370.2 270.7l.6 2.5 .7-2.5"/>
<path d="M381.6 273.2l-1.2-1.3-1.3 1.3h-1.3v12.7h-15.9M388 273.2l-1.3-1.3-1.3 1.3h-1.2v25.4h-22.3M486.4 264.3h5.1l-2.6 5.1zM486.4 269.4h5.1M496.6 260.5l2.5-1.3-1.3 2.6M252.1 296.1l.6 2.5 .7-2.5M258.4 283.4l.7 2.5 .6-2.5M279.4 292.3h-26.7v6.3M317.5 281.5v1.9M317.5 284.6v2M317.5 287.8v1.9M317.5 291v1.9"/>
<path d="M317.5 294.2v1.9M321.3 285.9h15.2M321.3 298.6h15.2M322.6 280.8l-8.9 5.1h-8.9M322.6 293.5l-8.9 5.1h-21.6M355.6 292.3h26.7v6.3M375.3 283.4l.6 2.5 .7-2.5M381.6 296.1l.7 2.5 .6-2.5M486.4 285.9h5.1v12.7h-5.1zM488.9 298.6v6.4h-12.7M317.5 305v6.3M261.6 338.3h10.2"/>
<path d="M269.2 335.4h2.6M270.5 334.2v2.5M285.7 330.4h-19v7.9M321.3 336.7h5.1v12.7h-5.1zM336.5 330.4h-12.7v6.3M261.6 345.9h10.2M261.6 342.1h10.2M264.2 347.8h5M264.2 344h5M264.2 340.2h5M266.7 347.8v8h19M323.8 349.4v6.4"/>
<circle cx="476.3" cy="108.1" r="1.27"/>
<circle cx="476.3" cy="108.1" r="3.2"/>
<circle cx="501.7" cy="108.1" r="1.27"/>
<circle cx="501.7" cy="108.1" r="3.2"/>
<circle cx="154.9" cy="184.3" r="7.6"/>
<circle cx="269.2" cy="184.3" r="7.6"/>
<circle cx="345.4" cy="184.3" r="7.6"/>
<circle cx="447" cy="184.3" r="7.6"/>
<circle cx="488.9" cy="266.9" r="6.3"/>
<circle cx="500.4" cy="266.9" r=".63"/>
<circle cx="501.7" cy="266.9" r="3.2"/>
<circle cx="502.9" cy="266.9" r=".63"/>
</g>
<g fill="#000">
<circle cx="273" cy="63.7" r=".19"/>
<circle cx="349.2" cy="63.7" r=".19"/>
<circle cx="158.7" cy="114.5" r=".19"/>
<circle cx="476.2" cy="111.3" r=".19"/>
<circle cx="476.2" cy="114.5" r=".19"/>
<circle cx="501.6" cy="114.5" r=".19"/>
<circle cx="501.6" cy="111.3" r=".19"/>
<circle cx="400" cy="139.9" r=".19"/>
<circle cx="425.4" cy="139.9" r=".19"/>
<circle cx="450.8" cy="139.9" r=".19"/>
<circle cx="133.3" cy="216.1" r=".19"/>
<circle cx="158.7" cy="216.1" r=".19"/>
<circle cx="196.8" cy="216.1" r=".19"/>
<circle cx="247.6" cy="216.1" r=".19"/>
<circle cx="273" cy="216.1" r=".19"/>
<circle cx="323.8" cy="216.1" r=".19"/>
<circle cx="349.2" cy="216.1" r=".19"/>
<circle cx="400" cy="216.1" r=".19"/>
<circle cx="425.4" cy="216.1" r=".19"/>
<circle cx="450.8" cy="216.1" r=".19"/>
<circle cx="488.9" cy="216.1" r=".19"/>
<circle cx="488.9" cy="254.2" r=".19"/>
<circle cx="95.2" cy="279.6" r=".19"/>
<circle cx="127" cy="279.6" r=".19"/>
<circle cx="152.4" cy="260.5" r=".19"/>
<circle cx="152.4" cy="279.6" r=".19"/>
<circle cx="273" cy="266.9" r=".19"/>
<circle cx="355.6" cy="279.6" r=".19"/>
<circle cx="273" cy="298.6" r=".19"/>
<circle cx="279.4" cy="292.3" r=".19"/>
<circle cx="304.8" cy="285.9" r=".19"/>
<circle cx="355.6" cy="292.3" r=".19"/>
<circle cx="361.9" cy="285.9" r=".19"/>
<circle cx="361.9" cy="298.6" r=".19"/>
<circle cx="317.5" cy="311.3" r=".19"/>
<circle cx="317.5" cy="305" r=".19"/>
<circle cx="266.7" cy="330.4" r=".19"/>
<circle cx="266.7" cy="355.8" r=".19"/>
<circle cx="323.8" cy="355.8" r=".19"/>
</g>
<g fill="#000" stroke="#000" stroke-width=".38">
<path d="M240 266.9h1.3v6.3h-1.3zM393.7 266.9h1.3v6.3h-1.3zM74.9 276.4h1.3v6.3h-1.3z"/>
<circle cx="196.8" cy="182.4" r=".63"/>
<circle cx="400" cy="188.8" r=".63"/>
<circle cx="488.9" cy="188.8" r=".63"/>
<circle cx="317.5" cy="305" r="1.27"/>
<circle cx="266.7" cy="330.4" r="1.27"/>
<circle cx="266.7" cy="355.8" r="1.27"/>
</g>
<g fill="none" stroke="#000" stroke-width=".63">
<path d="M473.1 114.5h6.3M498.5 114.5h6.3M396.9 139.9h6.3M130.2 216.1h6.3M155.6 216.1h6.3M193.7 216.1h6.3M244.5 216.1h6.3M269.9 216.1h6.3M320.7 216.1h6.3M346.1 216.1h6.3M396.9 216.1h6.3M422.3 216.1h6.3"/>
<path d="M447.7 216.1h6.3M485.8 216.1h6.3M95.2 276.4v6.3M123.8 279.6h6.4M149.2 279.6h6.4M273 263.7v6.3M355.6 276.4v6.3M273 295.4v6.4M279.4 289.1v6.3M304.8 282.7v6.4M355.6 289.1v6.3M361.9 282.7v6.4"/>
<path d="M361.9 295.4v6.4M314.3 311.3h6.4M320.7 355.8h6.3"/>
</g>
<g fill="#000" stroke="#000" stroke-width=".27">
<circle cx="273.1" cy="89.1" r=".76"/>
<circle cx="349.3" cy="89.1" r=".76"/>
<circle cx="260.4" cy="101.8" r=".76"/>
<circle cx="273.1" cy="114.5" r=".76"/>
<circle cx="336.6" cy="101.8" r=".76"/>
<circle cx="349.3" cy="114.5" r=".76"/>
<circle cx="158.8" cy="139.9" r=".76"/>
<circle cx="247.7" cy="139.9" r=".76"/>
<circle cx="273.1" cy="139.9" r=".76"/>
<circle cx="323.9" cy="139.9" r=".76"/>
<circle cx="349.3" cy="139.9" r=".76"/>
<circle cx="133.4" cy="165.3" r=".76"/>
<circle cx="158.8" cy="165.3" r=".76"/>
<circle cx="247.6" cy="178" r=".76"/>
<circle cx="247.7" cy="165.3" r=".76"/>
<circle cx="273.1" cy="165.3" r=".76"/>
<circle cx="323.9" cy="165.3" r=".76"/>
<circle cx="349.3" cy="165.3" r=".76"/>
<circle cx="374.7" cy="165.3" r=".76"/>
<circle cx="400.1" cy="165.3" r=".76"/>
<circle cx="450.9" cy="165.3" r=".76"/>
<circle cx="133.3" cy="184.3" r=".76"/>
<circle cx="247.6" cy="184.3" r=".76"/>
<circle cx="323.9" cy="184.3" r=".76"/>
<circle cx="425.5" cy="184.3" r=".76"/>
<circle cx="400.1" cy="203.4" r=".76"/>
<circle cx="127" cy="266.9" r=".76"/>
<circle cx="152.4" cy="266.9" r=".76"/>
</g>
<g font-size="3.5">
<text x="271.9" y="60">V</text>
<text x="348.1" y="60">V</text>
<text x="485.6" y="65.1">VE1</text>
<text x="277.5" y="73.7">R12</text>
<text x="353.7" y="73.7">R17</text>
<text x="251.7" y="88.9">C7</text>
<text x="263.3" y="84.1">VD2</text>
<text x="326.9" y="88.9">C10</text>
<text x="339.5" y="84.1">VD4</text>
<text x="471.3" y="89.2">VMH1</text>
<text x="496.7" y="89.2">VMH2</text>
<text x="157.6" y="110.8">V</text>
<text x="263.3" y="109.2">VD3</text>
<text x="339.5" y="109.2">VD5</text>
<text x="143.8" y="124.5">C4</text>
<text x="163" y="124.5">R6</text>
<text x="258.1" y="124.5">C8</text>
<text x="333.3" y="124.5">C11</text>
<text x="424.3" y="136.2">V</text>
<text x="449.7" y="136.2">V</text>
<text x="404.5" y="149.9">R20</text>
<text x="429.9" y="149.9">R21</text>
<text x="455.3" y="149.9">R23</text>
<text x="143.8" y="155.3">R5</text>
<text x="175.5" y="152.4">C5</text>
<text x="257.1" y="155.3">R11</text>
<text x="283.5" y="152.4">C9</text>
<text x="307.9" y="155.3">R14</text>
<text x="333.3" y="155.3">R16</text>
<text x="384.1" y="152.4">C12</text>
<text x="466.6" y="152.4">C15</text>
<text x="207.3" y="165.1">C6</text>
<text x="231.4" y="168">R9</text>
<text x="118.4" y="171.4">C3</text>
<text x="185.7" y="174">RP3</text>
<text x="409.5" y="171.4">C14</text>
<text x="99.3" y="174.3">R3</text>
<text x="177.3" y="177.8">SUSTAIN</text>
<text x="477.8" y="179.1">RP1</text>
<text x="164.1" y="184.1">VT1</text>
<text x="278.4" y="184.1">VT2</text>
<text x="354.6" y="184.1">VT3</text>
<text x="386.4" y="184.1">TONE</text>
<text x="388.9" y="180.3">RP2</text>
<text x="456.2" y="184.1">VT4</text>
<text x="470" y="182.9">VOLUME</text>
<text x="137.6" y="200.7">R4</text>
<text x="163" y="200.7">R7</text>
<text x="201.1" y="200.7">R8</text>
<text x="252.1" y="200.7">R10</text>
<text x="277.5" y="200.7">R13</text>
<text x="328.3" y="200.7">R15</text>
<text x="353.7" y="200.7">R18</text>
<text x="384.1" y="198.4">R19</text>
<text x="429.9" y="200.7">R22</text>
<text x="455.3" y="200.7">R24</text>
<text x="407" y="207.3">C13</text>
<text x="487.8" y="250.5">V</text>
<text x="79.2" y="252.7">XS1</text>
<text x="80.4" y="256.5">9V</text>
<text x="151.2" y="255.6">V</text>
<text x="250.6" y="253.1">XS2</text>
<text x="252.2" y="256.9">IN</text>
<text x="314.1" y="254.3">SB1</text>
<text x="377.3" y="256.9">OUT</text>
<text x="377.7" y="253.1">XS3</text>
<text x="104.5" y="261.9">VD1</text>
<text x="474.2" y="265.8">HL1</text>
<text x="507" y="265.8">VLS1</text>
<text x="133.8" y="270.8">C1</text>
<text x="159.2" y="270.8">C2</text>
<text x="493.2" y="289.6">R1</text>
<text x="315.3" y="302.6">X3</text>
<text x="264.5" y="328">X1</text>
<text x="273.4" y="339.4">GB1</text>
<text x="328.1" y="340.4">R2</text>
<text x="264.5" y="361">X2</text>
</g>
<text font-size="2.8" x="475" y="400.4">Title: Big Muff (Bass)</text>
<g font-size="2.5">
<text x="77.5" y="183.9">IN-CIR</text>
<text x="502.8" y="183.9">OUT-CIR</text>
<text x="95.9" y="272.8">PP3-POS</text>
<text x="275.7" y="272.8">IN-CON</text>
<text x="293.4" y="272.8">OUT-CON</text>
<text x="325" y="272.8">OUT-CIR</text>
<text x="350.5" y="272.8">OUT-CON</text>
<text x="273.6" y="279.1">PP3-NEG</text>
<text x="327.7" y="277.9">IN-CIR</text>
<text x="273.6" y="285.5">PP3-NEG</text>
<text x="330.3" y="285.5">LED</text>
<text x="293.4" y="298.2">IN-CON</text>
<text x="327.7" y="298.2">IN-CIR</text>
<text x="477.5" y="304.5">LED</text>
<text x="273.7" y="329.9">PP3-POS</text>
<text x="327.7" y="329.9">IN-CIR</text>
<text x="273.6" y="355.3">PP3-NEG</text>
</g>
<g font-size="2.1">
<text x="485.6" y="69.6">Gainta</text>
<text x="486.4" y="67.1">B013</text>
<text x="279.8" y="75.8">12</text>
<text x="356" y="75.8">12</text>
<text x="277.1" y="78.3">1%</text>
<text x="277.5" y="80.8">1206</text>
<text x="353.3" y="78.3">1%</text>
<text x="353.7" y="80.8">1206</text>
<text x="263" y="86.1">1N4148</text>
<text x="339.2" y="86.1">1N4148</text>
<text x="251.9" y="93.5">10%</text>
<text x="252.5" y="91">68</text>
<text x="328.1" y="93.5">10%</text>
<text x="328.7" y="91">68</text>
<text x="469.1" y="91.2">DIN 7985 M3x6</text>
<text x="471" y="93.7">DIN 125 D3</text>
<text x="494.5" y="91.2">DIN 7985 M3x6</text>
<text x="496.4" y="93.7">DIN 125 D3</text>
<text x="471.7" y="98.8">DI5M3x18</text>
<text x="497.1" y="98.8">DI5M3x18</text>
<text x="469.1" y="103.9">DIN 7985 M3x6</text>
<text x="494.5" y="103.9">DIN 7985 M3x6</text>
<text x="263" y="111.3">1N4148</text>
<text x="339.2" y="111.3">1N4148</text>
<text x="144" y="126.6">470</text>
<text x="144.5" y="129.1">5%</text>
<text x="162.8" y="129.1">1%</text>
<text x="163.2" y="131.6">1206</text>
<text x="165.5" y="126.6">12</text>
<text x="258.3" y="126.6">470</text>
<text x="258.8" y="129.1">5%</text>
<text x="334.5" y="126.6">470</text>
<text x="335" y="129.1">5%</text>
<text x="143.7" y="134.2">1206</text>
<text x="258" y="134.2">1206</text>
<text x="334.2" y="134.2">1206</text>
<text x="175.7" y="154.5">100</text>
<text x="283.7" y="154.5">100</text>
<text x="385.6" y="154.5">3,3</text>
<text x="404.1" y="154.5">1%</text>
<text x="406.8" y="152">22</text>
<text x="429.5" y="154.5">1%</text>
<text x="432.3" y="152">470</text>
<text x="454.9" y="154.5">1%</text>
<text x="457.6" y="152">10</text>
<text x="467.8" y="154.5">100</text>
<text x="144" y="157.2">470</text>
<text x="144.5" y="159.8">1%</text>
<text x="175.7" y="157">10%</text>
<text x="258.3" y="157.2">470</text>
<text x="258.8" y="159.8">1%</text>
<text x="283.6" y="157">10%</text>
<text x="309.6" y="159.8">1%</text>
<text x="309.7" y="157.2">10</text>
<text x="334.5" y="157.2">470</text>
<text x="335" y="159.8">1%</text>
<text x="385.2" y="157">10%</text>
<text x="404.5" y="157">1206</text>
<text x="429.9" y="157">1206</text>
<text x="455.3" y="157">1206</text>
<text x="467.8" y="157">10%</text>
<text x="143.7" y="162.3">1206</text>
<text x="207.5" y="167.2">100</text>
<text x="258" y="162.3">1206</text>
<text x="308.8" y="162.3">1206</text>
<text x="334.2" y="162.3">1206</text>
<text x="118.9" y="173.5">1,0</text>
<text x="207.4" y="169.7">10%</text>
<text x="232.2" y="172.5">1%</text>
<text x="232.2" y="169.9">10</text>
<text x="411" y="173.5">1,0</text>
<text x="100.1" y="178.8">1%</text>
<text x="100.1" y="176.3">39</text>
<text x="118.5" y="176.1">10%</text>
<text x="231.3" y="175">1206</text>
<text x="410.6" y="176.1">10%</text>
<text x="99.2" y="181.4">1206</text>
<text x="177.6" y="183.7">R16K1-L20KC</text>
<text x="181.8" y="181.2">100 (A)</text>
<text x="164.3" y="186.2">BC547C</text>
<text x="175.3" y="186.2">Song Huei Electric</text>
<text x="278.6" y="186.2">BC547C</text>
<text x="354.8" y="186.2">BC547C</text>
<text x="380.8" y="190.1">R16K1-L20KC</text>
<text x="384.9" y="187.5">100 (B)</text>
<text x="456.4" y="186.2">BC547C</text>
<text x="464.8" y="191.3">Song Huei Electric</text>
<text x="469.7" y="188.8">R16K1-L20KC</text>
<text x="473.9" y="186.2">100 (A)</text>
<text x="378.5" y="192.6">Song Huei Electric</text>
<text x="140.2" y="202.8">100</text>
<text x="165" y="202.8">390</text>
<text x="203.6" y="202.8">1,0</text>
<text x="254.5" y="202.8">100</text>
<text x="279.3" y="202.8">390</text>
<text x="330.7" y="202.8">100</text>
<text x="355.5" y="202.8">390</text>
<text x="385.9" y="200.4">22</text>
<text x="432.3" y="202.8">100</text>
<text x="457.6" y="202.8">2,7</text>
<text x="137.4" y="205.3">1%</text>
<text x="137.8" y="207.8">1206</text>
<text x="162.8" y="205.3">5%</text>
<text x="163.2" y="207.8">1206</text>
<text x="200.9" y="205.3">1%</text>
<text x="201.3" y="207.8">1206</text>
<text x="251.7" y="205.3">1%</text>
<text x="252.1" y="207.8">1206</text>
<text x="277.1" y="205.3">5%</text>
<text x="277.5" y="207.8">1206</text>
<text x="327.9" y="205.3">1%</text>
<text x="328.3" y="207.8">1206</text>
<text x="353.3" y="205.3">5%</text>
<text x="353.7" y="207.8">1206</text>
<text x="385.8" y="208">1%</text>
<text x="408.6" y="209.3">10</text>
<text x="429.5" y="205.3">1%</text>
<text x="429.9" y="207.8">1206</text>
<text x="454.9" y="205.3">1%</text>
<text x="455.3" y="207.8">1206</text>
<text x="385" y="210.6">1206</text>
<text x="406.7" y="211.9">10%</text>
<text x="150.9" y="257.6">+9</text>
<text x="310.3" y="256.3">PBS-24-302SP</text>
<text x="78.9" y="259.9">DC-005</text>
<text x="79.9" y="262.4">Daier</text>
<text x="104.2" y="263.9">1N5817</text>
<text x="249.8" y="260.1">PJ-644C</text>
<text x="251.3" y="262.7">Daier</text>
<text x="314.9" y="258.8">Daier</text>
<text x="376.8" y="260.1">PJ-644C</text>
<text x="378.4" y="262.7">Daier</text>
<text x="465.8" y="267.7">FYL-5013UWC</text>
<text x="507.9" y="267.7">BR-12.7</text>
<text x="133.7" y="275.4">20%</text>
<text x="136.2" y="272.8">10</text>
<text x="159.1" y="275.4">10%</text>
<text x="161.1" y="272.8">100</text>
<text x="473" y="270.3">Foryard</text>
<text x="507.3" y="270.3">Kingbright</text>
<text x="495.7" y="291.7">10</text>
<text x="493" y="294.2">1%</text>
<text x="493.4" y="296.7">1206</text>
<text x="273.4" y="343.9">PP3</text>
<text x="280.3" y="346.5">: BS-E</text>
<text x="327.9" y="345">1%</text>
<text x="329.9" y="347.5">0,125</text>
<text x="279.4" y="349">: BS-E</text>
<text x="475" y="387.9">https://github.com/Adept666</text>
<text x="475" y="384.9">This project is licensed under GNU General Public License v3.0 or later</text>
<text x="475" y="393.9">Sheet: /</text>
<text x="475" y="390.9">Igor Ivanov</text>
<text x="475" y="396.6">File: big_muff_r3a_bass.sch</text>
<text x="475" y="406.8">KiCad E.D.A. kicad 5.1.6-c6e7f7d87ubuntu19.10.1</text>
<text x="475" y="404">Size: A2</text>
<text x="497" y="404">Date: 2022-11-18</text>
<text x="560" y="404">Rev: 3A</text>
<text x="560" y="406.8">Id: 1/1</text>
</g>
<g font-size="1.8">
<text x="35" y="11.8">1</text>
<text x="85" y="11.8">2</text>
<text x="135" y="11.8">3</text>
<text x="185" y="11.8">4</text>
<text x="235" y="11.8">5</text>
<text x="285" y="11.8">6</text>
<text x="335" y="11.8">7</text>
<text x="385" y="11.8">8</text>
<text x="435" y="11.8">9</text>
<text x="485" y="11.8">10</text>
<text x="535" y="11.8">11</text>
<text x="10.4" y="35.8">A</text>
<text x="582.4" y="35.8">A</text>
<text x="10.4" y="85.8">B</text>
<text x="582.4" y="85.8">B</text>
<text x="10.4" y="135.8">C</text>
<text x="582.4" y="135.8">C</text>
<text x="10.4" y="185.8">D</text>
<text x="582.4" y="185.8">D</text>
<text x="10.4" y="235.8">E</text>
<text x="582.4" y="235.8">E</text>
<text x="10.5" y="285.8">F</text>
<text x="582.5" y="285.8">F</text>
<text x="10.3" y="335.8">G</text>
<text x="582.3" y="335.8">G</text>
<text x="10.4" y="385.8">H</text>
<text x="582.4" y="385.8">H</text>
<text x="35" y="409.8">1</text>
<text x="85" y="409.8">2</text>
<text x="135" y="409.8">3</text>
<text x="185" y="409.8">4</text>
<text x="235" y="409.8">5</text>
<text x="285" y="409.8">6</text>
<text x="335" y="409.8">7</text>
<text x="385" y="409.8">8</text>
<text x="435" y="409.8">9</text>
<text x="485" y="409.8">10</text>
<text x="535" y="409.8">11</text>
</g>
</svg>
